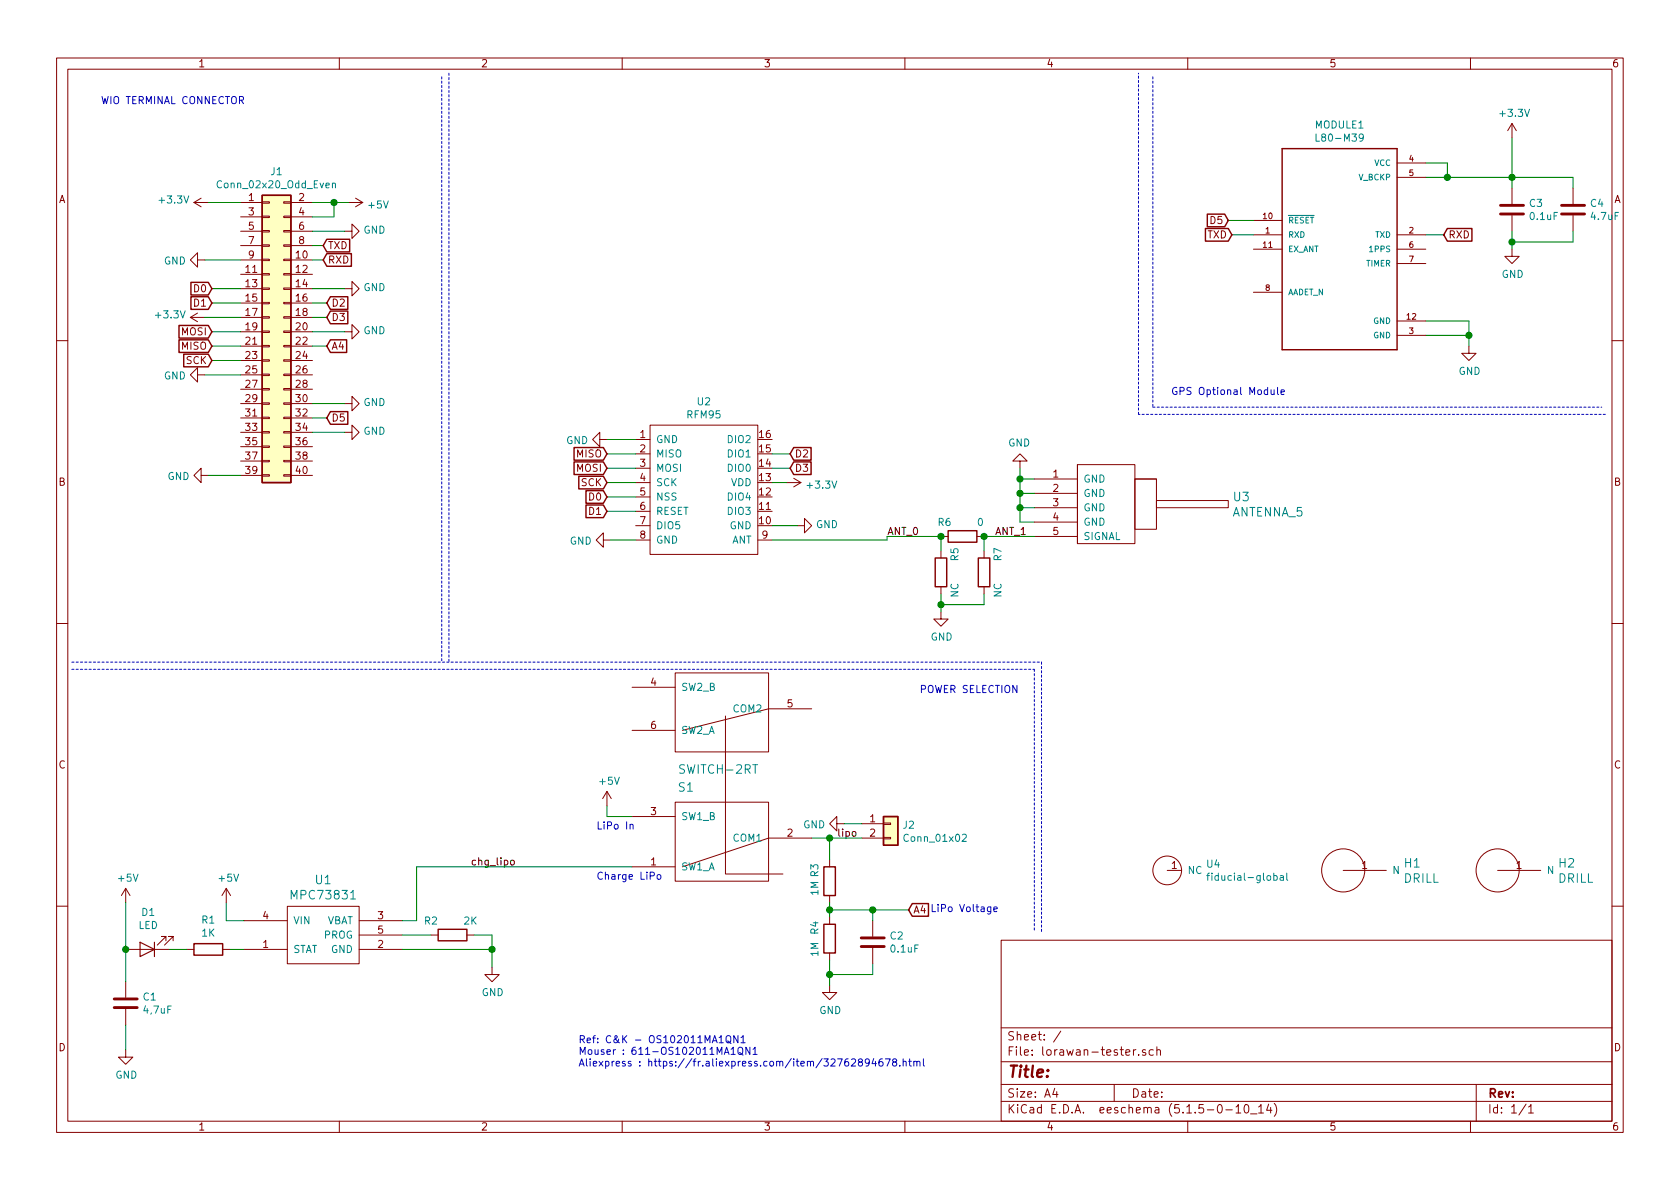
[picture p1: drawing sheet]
<svg xmlns="http://www.w3.org/2000/svg" width="297mm" height="210mm" viewBox="0 0 297 210" stroke-linecap="round" stroke-linejoin="round" font-family="sans-serif">
<g fill="none" stroke="#840000" stroke-width=".18">
<path d="M10 10.3h277v189.9h-277zM12 12.2h273v186.1h-273zM60 10.3v1.9M110 10.3v1.9M160 10.3v1.9M210 10.3v1.9M260 10.3v1.9M34.3 35.8h2.5M34.3 35.8l1.3 .8M35.6 35l-1.3 .8M42.5 35.8h3.9M42.5 38.3h3.9"/>
<path d="M46.4 38.2h1.2v.3h-1.2zM46.4 35.7h1.2v.2h-1.2zM50.2 38.2h1.2v.3h-1.2zM50.2 35.7h1.2v.2h-1.2zM51.4 35.8h3.8M51.4 38.3h3.8M61.6 35.8h2.5M62.9 35l1.2 .8M64.1 35.8l-1.2 .8M221.6 39h5.1M247 28.8h5.1M247 31.4h5.1"/>
<path d="M267.3 21.8l-.7 1.3M267.3 21.8v2.6M267.3 33.3v2.8M267.3 38.1v2.8M267.3 21.8l.8 1.3M278.1 33.3v2.8M278.1 38.1v2.8M33.7 56.1h2.5M33.7 56.1l1.2 .8M34.9 46v-1.3l-1.2 1.3 1.2 1.2v-1.2h1.3M34.9 55.4l-1.2 .7M42.5 46h3.9"/>
<path d="M42.5 48.5h3.9M42.5 51h3.9M42.5 53.6h3.9M42.5 56.1h3.9M42.5 58.7h3.9M42.5 40.9h3.9M42.5 43.4h3.9M46.4 58.5h1.2v.3h-1.2zM46.4 56h1.2v.3h-1.2zM46.4 53.5h1.2v.2h-1.2zM46.4 50.9h1.2v.3h-1.2zM46.4 48.4h1.2v.2h-1.2z"/>
<path d="M46.4 45.8h1.2v.3h-1.2zM46.4 43.3h1.2v.3h-1.2zM46.4 40.8h1.2v.2h-1.2zM50.2 58.5h1.2v.3h-1.2zM50.2 56h1.2v.3h-1.2zM50.2 53.5h1.2v.2h-1.2zM50.2 50.9h1.2v.3h-1.2zM50.2 48.4h1.2v.2h-1.2zM50.2 45.8h1.2v.3h-1.2zM50.2 43.3h1.2v.3h-1.2zM50.2 40.8h1.2v.2h-1.2zM51.4 46h3.8"/>
<path d="M51.4 48.5h3.8M51.4 51h3.8M51.4 53.6h3.8M51.4 56.1h3.8M51.4 58.7h3.8M51.4 40.9h3.8M51.4 43.4h3.8M61 58.7h1.2v-1.3l1.3 1.3-1.3 1.2v-1.2M61 51h1.2v-1.2l1.3 1.2-1.3 1.3v-1.3M61 40.9h1.2v-1.3l1.3 1.3-1.3 1.3v-1.3M221.6 41.5h5.1M221.6 44.1h5.1"/>
<path d="M221.6 51.7h5.1M247 41.5h5.1M247 44.1h5.1M247 56.8h5.1M247 59.3h5.1M247 46.6h5.1M267.3 44.1v1.2h1.3l-1.3 1.3-1.2-1.3h1.2M10 60.2h2M34.9 66.3v-1.3l-1.2 1.3 1.2 1.3v-1.3h1.3M42.5 61.2h3.9M42.5 63.7h3.9M42.5 66.3h3.9"/>
<path d="M42.5 68.8h3.9M42.5 71.4h3.9M42.5 73.9h3.9M42.5 76.4h3.9M42.5 79h3.9M46.4 78.9h1.2v.2h-1.2zM46.4 76.3h1.2v.3h-1.2zM46.4 73.8h1.2v.2h-1.2zM46.4 71.2h1.2v.3h-1.2zM46.4 68.7h1.2v.3h-1.2zM46.4 66.2h1.2v.2h-1.2zM46.4 63.6h1.2v.3h-1.2z"/>
<path d="M46.4 61.1h1.2v.2h-1.2zM50.2 78.9h1.2v.2h-1.2zM50.2 76.3h1.2v.3h-1.2zM50.2 73.8h1.2v.2h-1.2zM50.2 71.2h1.2v.3h-1.2zM50.2 68.7h1.2v.3h-1.2zM50.2 66.2h1.2v.2h-1.2zM50.2 63.6h1.2v.3h-1.2zM50.2 61.1h1.2v.2h-1.2zM51.4 61.2h3.8M51.4 63.7h3.8M51.4 66.3h3.8"/>
<path d="M51.4 68.8h3.8M51.4 71.4h3.8M51.4 73.9h3.8M51.4 76.4h3.8M51.4 79h3.8M61 71.4h1.2v-1.3l1.3 1.3-1.3 1.2v-1.2M61 76.4h1.2v-1.2l1.3 1.2-1.3 1.3v-1.3M106 77.7v-1.3l-1.2 1.3 1.2 1.3v-1.3h1.3M112.4 77.7h2.5M114.9 75.2h19.1v22.8h-19.1zM259.7 61.2v1.3h1.3l-1.3 1.2-1.3-1.2h1.3M285 60.2h2"/>
<path d="M35.6 84.1v-1.3l-1.3 1.3 1.3 1.2v-1.2h1.2M42.5 81.5h3.9M42.5 84.1h3.9M46.4 83.9h1.2v.3h-1.2zM46.4 81.4h1.2v.3h-1.2zM50.2 83.9h1.2v.3h-1.2zM50.2 81.4h1.2v.3h-1.2zM51.4 81.5h3.8M51.4 84.1h3.8M106.7 95.5v-1.3l-1.3 1.3 1.3 1.3v-1.3h1.2M112.4 80.3h2.5M112.4 82.8h2.5"/>
<path d="M112.4 85.3h2.5M112.4 87.9h2.5M112.4 90.4h2.5M112.4 93h2.5M112.4 95.5h2.5M134 95.5h2.5M139.1 85.3h2.5M140.3 84.6l1.3 .7M141 93h1.2v-1.3l1.3 1.3-1.3 1.2v-1.2M141.6 85.3l-1.3 .8M166.4 94.9h1.2M166.4 97.4v1.3"/>
<path d="M172.7 94.9h1.3M174 97.4v1.3M180.3 81.5h1.3l-1.3-1.2-1.2 1.2h1.2v1.3M182.9 84.7h7.6M182.9 87.2h7.6M182.9 89.8h7.6M182.9 92.3h7.6M182.9 94.9h7.6M190.5 82.2v13.9zM190.5 82.2h10.2v13.9h-10.2zM200.7 84.7h3.8zM200.7 84.7h3.8v8.9h-3.8z"/>
<path d="M204.5 88.5h12.7v1.3h-12.7zM10 110.3h2M119.4 119h16.5v14h-16.5zM166.4 108.2v1.3h1.2l-1.2 1.2-1.3-1.2h1.3M166.4 103.8v1.2M174 103.8v1.2M285 110.3h2M107.3 139.9l-.7 1.3M107.3 139.9v2.6M107.3 139.9l.8 1.3M111.8 121.5h7.6M111.8 129.2h7.6"/>
<path d="M128.3 126.6v28h10.1M143.5 125.3h-7.6l-15.3 3.9M22.2 157.1l-.7 1.3M22.2 157.1v2.5M22.2 157.1l.8 1.3M40 157.1l-.8 1.3M40 157.1v2.5M40 157.1l.8 1.3M111.8 153.3h7.6M111.8 144.4h7.6M119.4 141.9h16.5v13.9h-16.5zM143.5 148.2h-7.6l-15.3 5.1"/>
<path d="M146.7 152v1.3M146.7 158.4v1.2M148 145.7v-1.3l-1.3 1.3 1.3 1.2v-1.2h1.2M152.4 148.2h3.8M152.4 145.7h3.8M156.2 148.1h1.3v.2h-1.3zM156.2 145.5h1.3v.3h-1.3zM206.4 153.9h2.5M237.5 153.9h7.6M264.8 153.9h7.6M10 160.2h2M22.2 173.6v2.8"/>
<path d="M22.2 178.4v2.8M22.2 167.9h7.6M29.3 166.4v-.8h-.7h.7l-1.5 1.5M30.6 166.4v-.8h-.8h.8l-1.5 1.5M33 167.9h1.3M39.4 167.9h1.2M43.2 167.9h7.6M43.2 162.8h7.6M50.8 160.3h12.7v10.1h-12.7zM63.5 167.9h7.6M63.5 162.8h7.6M63.5 165.3h7.6"/>
<path d="M76.2 165.3h1.3M82.5 165.3h1.3M87 171.1v1.2h1.3l-1.3 1.3-1.3-1.3h1.3M146.7 174.2v1.3h1.3l-1.3 1.3-1.3-1.3h1.3M146.7 162.2v1.2M146.7 168.5v1.3M154.3 162.8v2.8M154.3 167.6v2.8M177 166.3h108v32h-108zM285 160.2h2M22.2 185.7v1.2h1.3l-1.3 1.3-1.2-1.3h1.2M60 198.3v1.9"/>
<path d="M110 198.3v1.9M160 198.3v1.9M177 194.8h108M177 191.8h108M177 187.8h108M177 181.8h108M186.5 192.5l-.4 1h1M186.8 193v1M187.6 182.3l-1.3 2M197 191.8v3M200.4 185.6v1M200.8 185.6l-.4 .3"/>
<path d="M201.3 186.5v.1M202.5 185.7l-.3-.1-.2 .2 .1 .2 .4 .2v.3h-.5M203.9 185.7l-.4-.1-.3 .3 .1 .6 .2 .1 .4-.1M204.5 185.7l.2-.1 .4 .1 .1 .9M204.5 185.1v1.5M210 198.3v1.9M216.7 196.3h1.2M218.5 195.8l.4-.5v1.5M218.5 196.8h.9M220.1 195.5l.3-.2a.94 .94 0 0 1 0 1.5 .82 .82 0 0 1-.3-1.3zM221.1 197h1.1M222.5 195.8l.5-.5v1.5"/>
<path d="M222.5 196.8h.9M224.3 195.2l-.3 1.1h.9M224.7 195.8v1M225.3 195.1a1.71 1.71 0 0 1 0 2.3M260 198.3v1.9M261 191.8v6.5M269.8 195.2l-1.2 2M270.3 195.8l.4-.5v1.5M270.3 196.8h.8"/>
<circle cx="206.4" cy="153.9" r="2.54"/>
<circle cx="237.5" cy="153.9" r="3.8"/>
<circle cx="264.8" cy="153.9" r="3.8"/>
</g>
<g fill="#ffffc2" stroke="#ffffc2" stroke-width=".18">
<path d="M46.4 34.5h5v50.8h-5z"/>
<path d="M156.2 144.4h2.5v5.1h-2.5z"/>
</g>
<g fill="none" stroke="#840000" stroke-width=".25">
<path d="M46.4 34.5h5v50.8h-5zM213.5 37.9h3l.7 1.1-.7 1.1h-3zM226.7 26.3h20.3v35.5h-20.3zM31.6 57.6h5.2l.7 1.1-.7 1.1h-5.2zM33.8 49.9h3l.7 1.1-.7 1.2h-3zM33.8 52.5h3l.7 1.1-.7 1.1h-3zM57.8 42.3h4v2.2h-4l-.7-1.1zM57.8 44.9h4.3v2.2h-4.3l-.7-1.1zM58.4 55h3.1v2.2h-3.1l-.6-1.1zM58.4 52.5h3.1v2.2h-3.1l-.6-1.1zM213.1 40.4h4.1l.6 1.1-.6 1.1h-4.1zM255.9 40.4h4.3v2.2h-4.3l-.6-1.1z"/>
<path d="M31.6 60.1h5.2l.7 1.1-.7 1.1h-5.2zM32.5 62.6h4.3l.7 1.1-.7 1.2h-4.3zM58.4 72.8h3.1v2.2h-3.1l-.6-1.1zM58.4 60.1h2.9v2.2h-2.9l-.6-1.1zM101.5 79.1h5.2l.6 1.2-.6 1.1h-5.2zM140.3 79.1h3.1v2.3h-3.1l-.6-1.1zM101.5 81.7h5.2l.6 1.1-.6 1.1h-5.2zM102.3 84.2h4.4l.6 1.1-.6 1.2h-4.4zM103.6 89.3h3.1l.6 1.1-.6 1.1h-3.1zM103.6 86.8h3.1l.6 1.1-.6 1.1h-3.1zM140.3 81.7h3.1v2.2h-3.1l-.6-1.1zM165.4 98.7h2v5.1h-2z"/>
<path d="M167.6 93.8h5.1v2.1h-5.1zM173 98.7h2v5.1h-2zM145.7 153.3h2v5.1h-2zM156.2 144.4h2.5v5.1h-2.5zM161.3 159.8h2.9v2.2h-2.9l-.6-1.1zM34.3 166.9h5.1v2h-5.1zM77.5 164.3h5v2.1h-5zM145.7 163.4h2v5.1h-2z"/>
</g>
<path d="M58.8 32.5l.2-.1h.3v.8M58.8 32.4v.8M232.7 23.7v1.3h.6M241 24.3l-.2 .2-.4-.1-.1-.1v-.4l.3-.2h.2l.2 .2a.88 .88 0 0 1-.2 1l-.4 .1M62 159h.9M170.2 147.6l.4-.1 .3 .4-.1 .2-.7 .7h.8M213.4 154.8h.4M213.8 154.4l-.3 .2v1.1M226.4 154.9h.4l.1 .8M226.9 155.1l-.4 .1-.2 .2 .1 .2h.5M227.5 154.4v1.1l.2 .2" fill="none" stroke="#008484" stroke-width=".18"/>
<path d="M24.8 166.6l2.5 1.3-2.5 1.3zM27.3 166.6v2.6" fill="none" stroke="#840000" stroke-width=".2"/>
<path d="M265.3 37.8h4.1M265.3 36.3h4.1M276.1 37.8h4.1M276.1 36.3h4.1M20.2 178.2h4.1M20.2 176.7h4.1M152.3 167.4h4M152.3 165.9h4" fill="none" stroke="#840000" stroke-width=".51"/>
<path d="M78.1 13.6v103.5M79.4 12.9v104.2M203.8 13.6v58.4M201.3 73.3v-60.4M203.8 72h79.4M283.8 73.3h-82.5M12.7 117.1h171.4M12.7 118.4h170.2M182.9 118.4v46.3M184.1 117.1v47.6" fill="none" stroke="#0000c2" stroke-width=".18" stroke-dasharray=".4 .4"/>
<g fill="none" stroke="#008400" stroke-width=".18">
<path d="M36.8 35.8h5.7M55.2 35.8h6.4M59.1 35.8v2.5h-3.9M217.2 39h4.4M252.1 31.4h26v1.9M252.1 28.8h3.8v2.6M267.3 24.4v8.9M36.2 56.1h6.3M36.2 46h6.3M37.5 53.6h5M37.5 51h5M37.5 58.7h5"/>
<path d="M55.2 53.6h2.6M55.2 56.1h2.6M55.2 43.4h1.9M55.2 46h1.9M55.2 51h5.8M55.2 58.7h5.8M55.2 40.9h5.8M217.8 41.5h3.8M252.1 59.3h7.6M252.1 56.8h7.6v4.4M252.1 41.5h3.2M267.3 40.9v3.2"/>
<path d="M278.1 40.9v1.9h-10.8M36.2 66.3h6.3M37.5 61.2h5M37.5 63.7h5M55.2 61.2h2.6M55.2 76.4h5.8M55.2 73.9h2.6M55.2 71.4h5.8M107.3 77.7h5.1M36.8 84.1h5.7M107.3 90.4h5.1M107.3 82.8h5.1"/>
<path d="M107.3 80.3h5.1M107.3 87.9h5.1M107.3 85.3h5.1M107.9 95.5h4.5M136.5 82.8h3.2M136.5 80.3h3.2M136.5 95.5h20.3v-.6h9.6v2.5M136.5 85.3h2.6M136.5 93h4.5M180.3 84.7h2.6M180.3 82.8v9.5h2.6M180.3 87.2h2.6"/>
<path d="M180.3 89.8h2.6M182.9 94.9h-8.9v2.5M166.4 105v3.2M174 105v1.9h-7.6M22.2 159.6v14M40 159.6v3.2h3.2M107.3 142.5v1.9h4.5M111.8 153.3h-38.1v9.5h-2.6M143.5 148.2h8.9M146.7 148.2v3.8M146.7 159.6v2.6M149.2 145.7h3.2"/>
<path d="M29.8 167.9h3.2M40.6 167.9h2.6M71.1 165.3h5.1M71.1 167.9h15.9M83.8 165.3h3.2v5.8M146.7 160.9h14M146.7 169.8v4.4M154.3 160.9v1.9M154.3 170.4v1.9h-7.6M22.2 181.2v4.5"/>
</g>
<path d="M90.4 152.2l.3-.1 .2 .1v.5l-.1 .2-.3 .1-.2-.2zM150.8 147.1l.3-.1 .2 .2-.1 .6-.3 .1-.2-.3z" fill="none" stroke="#000" stroke-width=".18"/>
<g fill="none" stroke="#0000c2" stroke-width=".18">
<path d="M224.7 68.9l.1 .8 .3 .1 .2-.2M225.3 68.9v.9M225.9 68.5v1.1l.2 .2M226.5 69.3l.6-.1-.1-.2-.3-.1-.2 .2v.6h.5M111.4 145.9l.2-.1h.3v.8M116.2 154.8l.2-.1 .4 .1v.5l-.1 .1-.3 .1-.2-.1zM175.2 160.4v1l-.3 .2h-.3M175.2 160.4h-.4l-.2 .2 .1 .6h.5M175.7 160.8l.6-.1v-.3h-.4l-.2 .1 .1 .7h.5M127.2 183.5l.3-.4v1.3M127.2 184.4h.7M128.4 183.3a.45 .45 0 0 1 .8 0 .88 .88 0 0 1-.3 1.1l-.4-.1a1.07 1.07 0 0 1-.1-1z"/>
<path d="M128.6 184.1l.7 .4M129.3 185.5l.3-.3v1.3M129.3 186.5h.7M130.5 183.1v1.3l-.8-1.3v1.3M130.5 185.4a.45 .45 0 0 1 .8 0 .88 .88 0 0 1-.3 1.1l-.3-.1a1.07 1.07 0 0 1-.2-1zM130.7 186.2l.7 .4M131 183.5l.4-.4v1.3M131 184.4h.7M132.6 185.2v1.3l-.7-1.3v1.3M133.1 185.5l.4-.3v1.3M133.1 186.5h.8M150 187.2l-.4 .1a.87 .87 0 0 0 0 1.2l.4-.1v-.5l-.4-.2-.2 .3"/>
<path d="M150.6 187.4l.5-.2 .2 .4-.1 .2-.7 .7h.8M152 187.8l-.2-.3 .2-.3h.2l.3 .3-.1 .2-.5 .2-.1 .1v.3l.2 .2h.4l.1-.2v-.3l-.3-.2M153.7 187.8l-.2 .2h-.3l-.2-.2v-.4l.2-.2h.3l.2 .3a.97 .97 0 0 1-.2 1h-.4M154.5 187.2l-.3 .9h.8M154.8 187.7v.8M156 187.2l-.4 .2-.2 .4v.6l.3 .1h.3l.1-.2-.1-.5-.3-.1-.3 .3M156.5 187.2h.9l-.6 1.3M158.1 187.8l-.3-.3 .3-.3h.2l.2 .3v.2l-.6 .2-.1 .1v.3l.3 .2h.3l.1-.2v-.3l-.2-.2M159.1 188.4v.1M159.7 187.8l.2-.1h.3v.8M159.7 187.2v1.3M160.7 187.7h.4"/>
<path d="M160.8 187.2v1.1l.3 .2M161.6 187.8l.1-.1h.4v.8M161.6 187.7v.8M162.1 187.9l.2-.2h.3l.1 .8M163.3 187.2v1.1l.1 .2"/>
</g>
<g fill="#008400" stroke="#008400" stroke-width=".25">
<circle cx="166.4" cy="106.9" r=".51"/>
<circle cx="180.3" cy="87.2" r=".51"/>
<circle cx="174" cy="94.9" r=".51"/>
<circle cx="180.3" cy="89.8" r=".51"/>
<circle cx="87" cy="167.9" r=".51"/>
<circle cx="154.3" cy="160.9" r=".51"/>
<circle cx="166.4" cy="94.9" r=".51"/>
<circle cx="267.3" cy="31.4" r=".51"/>
<circle cx="255.9" cy="31.4" r=".51"/>
<circle cx="180.3" cy="84.7" r=".51"/>
<circle cx="146.7" cy="160.9" r=".51"/>
<circle cx="59.1" cy="35.8" r=".51"/>
<circle cx="259.7" cy="59.3" r=".51"/>
<circle cx="146.7" cy="172.3" r=".51"/>
<circle cx="267.3" cy="42.8" r=".51"/>
<circle cx="146.7" cy="148.2" r=".51"/>
<circle cx="22.2" cy="167.9" r=".51"/>
</g>
<text font-size="2.8" fill="#840000" x="178" y="190.5">Title:</text>
<g font-size="2.1" fill="#008484">
<text x="218.1" y="88.6">U3</text>
<text x="217.9" y="91.3">ANTENNA_5</text>
<text x="120.5" y="136.8">SWITCH-2RT</text>
<text x="120" y="140">S1</text>
<text x="248.4" y="153.4">H1</text>
<text x="275.7" y="153.4">H2</text>
<text x="51.8" y="159">MPC73831</text>
<text x="55.8" y="156.4">U1</text>
<text x="248.2" y="156.1">DRILL</text>
<text x="275.5" y="156.1">DRILL</text>
</g>
<g font-size="2.1" fill="#840000">
<text x="178" y="184">Sheet: /</text>
<text x="178" y="186.7">File: lorawan-tester.sch</text>
<text x="178" y="196.9">KiCad E.D.A. eeschema (5.1.5-0-10_14)</text>
<text x="178" y="194.1">Size: A4</text>
<text x="200" y="194.1">Date:</text>
<text x="263" y="194.1">Rev:</text>
<text x="263" y="196.9">Id: 1/1</text>
</g>
<g font-size="1.8" fill="#840000">
<text x="35" y="11.9">1</text>
<text x="85" y="11.9">2</text>
<text x="135" y="11.9">3</text>
<text x="185" y="11.9">4</text>
<text x="235" y="11.9">5</text>
<text x="285" y="11.9">6</text>
<text x="10.4" y="35.9">A</text>
<text x="44" y="35.6">1</text>
<text x="52.9" y="35.6">2</text>
<text x="285.4" y="35.9">A</text>
<text x="44" y="38.1">3</text>
<text x="44" y="40.6">5</text>
<text x="52.9" y="38.1">4</text>
<text x="52.9" y="40.6">6</text>
<text x="214.1" y="39.6">D5</text>
<text x="44" y="43.2">7</text>
<text x="44" y="45.7">9</text>
<text x="52.4" y="45.7">10</text>
<text x="52.9" y="43.2">8</text>
<text x="57.9" y="44.1">TXD</text>
<text x="57.9" y="46.6">RXD</text>
<text x="213.5" y="42.2">TXD</text>
<text x="256.1" y="42.2">RXD</text>
<text x="34.4" y="51.7">D0</text>
<text x="43.5" y="48.3">11</text>
<text x="43.5" y="50.8">13</text>
<text x="43.5" y="53.3">15</text>
<text x="52.4" y="48.3">12</text>
<text x="52.4" y="50.8">14</text>
<text x="52.4" y="53.3">16</text>
<text x="32.2" y="59.3">MOSI</text>
<text x="34.4" y="54.2">D1</text>
<text x="43.5" y="55.9">17</text>
<text x="43.5" y="58.4">19</text>
<text x="52.4" y="55.9">18</text>
<text x="52.4" y="58.4">20</text>
<text x="58.6" y="56.8">D3</text>
<text x="58.6" y="54.2">D2</text>
<text x="32.2" y="61.8">MISO</text>
<text x="32.9" y="64.4">SCK</text>
<text x="43.5" y="61">21</text>
<text x="43.5" y="63.5">23</text>
<text x="52.4" y="61">22</text>
<text x="52.4" y="63.5">24</text>
<text x="58.6" y="61.8">A4</text>
<text x="43.5" y="66">25</text>
<text x="43.5" y="68.6">27</text>
<text x="43.5" y="71.1">29</text>
<text x="52.4" y="66">26</text>
<text x="52.4" y="68.6">28</text>
<text x="52.4" y="71.1">30</text>
<text x="43.5" y="73.7">31</text>
<text x="43.5" y="76.2">33</text>
<text x="52.4" y="73.7">32</text>
<text x="52.4" y="76.2">34</text>
<text x="58.6" y="74.5">D5</text>
<text x="113.2" y="77.5">1</text>
<text x="134.3" y="77.5">16</text>
<text x="43.5" y="78.7">35</text>
<text x="43.5" y="81.3">37</text>
<text x="43.5" y="83.8">39</text>
<text x="52.4" y="78.7">36</text>
<text x="52.4" y="81.3">38</text>
<text x="52.4" y="83.8">40</text>
<text x="102" y="83.4">MOSI</text>
<text x="102" y="80.9">MISO</text>
<text x="113.2" y="80">2</text>
<text x="113.2" y="82.5">3</text>
<text x="134.3" y="82.5">14</text>
<text x="134.3" y="80">15</text>
<text x="140.5" y="83.4">D3</text>
<text x="140.5" y="80.9">D2</text>
<text x="10.4" y="85.9">B</text>
<text x="102.8" y="86">SCK</text>
<text x="104.3" y="88.5">D0</text>
<text x="113.2" y="85.1">4</text>
<text x="113.2" y="87.6">5</text>
<text x="134.3" y="87.6">12</text>
<text x="134.3" y="85.1">13</text>
<text x="186.2" y="84.4">1</text>
<text x="186.2" y="87">2</text>
<text x="186.2" y="89.5">3</text>
<text x="285.4" y="85.9">B</text>
<text x="104.3" y="91.1">D1</text>
<text x="113.2" y="90.2">6</text>
<text x="113.2" y="92.7">7</text>
<text x="113.2" y="95.2">8</text>
<text x="134.3" y="92.7">10</text>
<text x="134.3" y="90.2">11</text>
<text x="134.8" y="95.2">9</text>
<text x="186.2" y="92.1">4</text>
<text x="186.2" y="94.6">5</text>
<text x="115.1" y="121.3">4</text>
<text x="139.2" y="125.1">5</text>
<text x="115.1" y="128.9">6</text>
<text x="10.4" y="135.9">C</text>
<text x="285.4" y="135.9">C</text>
<text x="115.1" y="144.1">3</text>
<text x="139.2" y="147.9">2</text>
<text x="153.8" y="145.4">1</text>
<text x="153.8" y="147.9">2</text>
<text x="115.1" y="153">1</text>
<text x="207.2" y="153.7">1</text>
<text x="240.8" y="153.7">1</text>
<text x="268.1" y="153.7">1</text>
<text x="46.5" y="167.6">1</text>
<text x="46.5" y="162.6">4</text>
<text x="66.8" y="167.6">2</text>
<text x="66.8" y="162.6">3</text>
<text x="66.8" y="165.1">5</text>
<text x="10.4" y="185.9">D</text>
<text x="285.4" y="185.9">D</text>
<text x="35" y="199.9">1</text>
<text x="85" y="199.9">2</text>
<text x="135" y="199.9">3</text>
<text x="185" y="199.9">4</text>
<text x="235" y="199.9">5</text>
<text x="285" y="199.9">6</text>
</g>
<g font-size="1.8" fill="#0000c2">
<text x="17.8" y="18.4">WIO TERMINAL CONNECTOR</text>
<text x="207" y="69.8">GPS Optional Module</text>
<text x="162.6" y="122.5">POWER SELECTION</text>
<text x="105.4" y="146.7">LiPo In</text>
<text x="105.4" y="155.6">Charge LiPo</text>
<text x="161.4" y="161.5">A4 LiPo Voltage</text>
<text x="102.2" y="184.5">Ref: C&amp;K - OS102011MA1QN1</text>
<text x="102.2" y="186.5">Mouser : 611-OS102011MA1QN1</text>
<text x="102.2" y="188.6">Aliexpress : https://fr.aliexpress.com/item/32762894678.html</text>
</g>
<g font-size="1.8" fill="#008484">
<text x="232.5" y="22.7">MODULE1</text>
<text x="265.4" y="20.7">+3.3V</text>
<text x="233.3" y="25">L80-M39</text>
<text x="28.3" y="36">+3.3V</text>
<text x="38.8" y="33.3">Conn_02x20_Odd_Even</text>
<text x="47.9" y="31">J1</text>
<text x="64.3" y="41.3">GND</text>
<text x="65.3" y="36.9">+5V</text>
<text x="270.5" y="36.6">C3</text>
<text x="270.6" y="38.9">0.1uF</text>
<text x="281.3" y="36.6">C4</text>
<text x="281.4" y="38.9">4.7uF</text>
<text x="29" y="46.8">GND</text>
<text x="64.3" y="51.5">GND</text>
<text x="265.5" y="49.1">GND</text>
<text x="27.7" y="56.3">+3.3V</text>
<text x="64.3" y="59.1">GND</text>
<text x="29" y="67.1">GND</text>
<text x="64.3" y="71.8">GND</text>
<text x="123.3" y="71.7">U2</text>
<text x="257.9" y="66.3">GND</text>
<text x="64.3" y="76.9">GND</text>
<text x="121.6" y="74">RFM95</text>
<text x="100.1" y="78.5">GND</text>
<text x="116" y="78.4">GND</text>
<text x="116" y="80.9">MISO</text>
<text x="116" y="83.4">MOSI</text>
<text x="128.8" y="83.4">DIO0</text>
<text x="128.8" y="80.9">DIO1</text>
<text x="128.8" y="78.4">DIO2</text>
<text x="178.3" y="79">GND</text>
<text x="29.6" y="84.9">GND</text>
<text x="116" y="86">SCK</text>
<text x="116" y="88.5">NSS</text>
<text x="128.8" y="88.5">DIO4</text>
<text x="129.2" y="86">VDD</text>
<text x="142.9" y="86.4">+3.3V</text>
<text x="191.5" y="85.3">GND</text>
<text x="191.5" y="87.9">GND</text>
<text x="116" y="91.1">RESET</text>
<text x="116" y="93.6">DIO5</text>
<text x="128.8" y="91.1">DIO3</text>
<text x="129" y="93.6">GND</text>
<text x="144.3" y="93.4">GND</text>
<text x="165.9" y="93">R6</text>
<text x="172.9" y="93">0</text>
<text x="191.5" y="90.4">GND</text>
<text x="191.5" y="93">GND</text>
<text x="191.5" y="95.5">SIGNAL</text>
<text x="100.7" y="96.3">GND</text>
<text x="116" y="96.1">GND</text>
<text x="129.3" y="96.1">ANT</text>
<text x="169.5" y="99.2" transform="rotate(-90 169.5 99.2)">R5</text>
<text x="177.1" y="99.2" transform="rotate(-90 177.1 99.2)">R7</text>
<text x="169.5" y="105.7" transform="rotate(-90 169.5 105.7)">NC</text>
<text x="177.1" y="105.7" transform="rotate(-90 177.1 105.7)">NC</text>
<text x="164.5" y="113.3">GND</text>
<text x="120.4" y="122.2">SW2_B</text>
<text x="129.8" y="126">COM2</text>
<text x="120.4" y="129.8">SW2_A</text>
<text x="106.1" y="138.8">+5V</text>
<text x="120.4" y="145">SW1_B</text>
<text x="129.8" y="148.8">COM1</text>
<text x="142" y="146.5">GND</text>
<text x="159.7" y="146.6">J2</text>
<text x="160.1" y="148.9">Conn_01x02</text>
<text x="21" y="155.9">+5V</text>
<text x="38.8" y="155.9">+5V</text>
<text x="120.4" y="153.9">SW1_A</text>
<text x="209.9" y="154.6">NC</text>
<text x="213.4" y="153.4">U4</text>
<text x="214.6" y="155.7">fiducial-global</text>
<text x="246.1" y="154.6">N</text>
<text x="273.4" y="154.6">N</text>
<text x="25.1" y="162">D1</text>
<text x="144.7" y="158.3" transform="rotate(-90 144.7 158.3)">1M R3</text>
<text x="24.5" y="164.3">LED</text>
<text x="35.7" y="163.3">R1</text>
<text x="35.7" y="165.6">1K</text>
<text x="51.8" y="163.4">VIN</text>
<text x="57.3" y="166">PROG</text>
<text x="57.7" y="163.4">VBAT</text>
<text x="75.1" y="163.5">R2</text>
<text x="82.1" y="163.5">2K</text>
<text x="144.7" y="165.2" transform="rotate(-90 144.7 165.2)">R4</text>
<text x="157.4" y="166.1">C2</text>
<text x="51.8" y="168.5">STAT</text>
<text x="58.5" y="168.5">GND</text>
<text x="144.7" y="169.1" transform="rotate(-90 144.7 169.1)">1M</text>
<text x="157.6" y="168.4">0.1uF</text>
<text x="25.3" y="176.9">C1</text>
<text x="25.5" y="179.2">4,7uF</text>
<text x="85.2" y="176.1">GND</text>
<text x="144.9" y="179.3">GND</text>
<text x="20.4" y="190.7">GND</text>
</g>
<g font-size="1.8">
<text x="156.8" y="94.6">ANT_0</text>
<text x="175.9" y="94.6">ANT_1</text>
<text x="148" y="147.9">lipo</text>
<text x="83.2" y="153">chg_lipo</text>
</g>
<g font-size="1.4" fill="#008484">
<text x="243" y="29.3">VCC</text>
<text x="240.3" y="31.9">V_BCKP</text>
<text x="227.7" y="39.5">RESET</text>
<text x="227.7" y="42">RXD</text>
<text x="227.7" y="44.6">EX_ANT</text>
<text x="241.6" y="47.1">TIMER</text>
<text x="242.4" y="44.6">1PPS</text>
<text x="243.2" y="42">TXD</text>
<text x="227.7" y="52.2">AADET_N</text>
<text x="242.8" y="57.3">GND</text>
<text x="242.8" y="59.8">GND</text>
</g>
<g font-size="1.4" fill="#840000">
<text x="249.2" y="28.6">4</text>
<text x="249.2" y="31.1">5</text>
<text x="223.4" y="38.7">10</text>
<text x="223.8" y="41.3">1</text>
<text x="249.2" y="41.3">2</text>
<text x="223.4" y="43.8">11</text>
<text x="249.2" y="43.8">6</text>
<text x="249.2" y="46.3">7</text>
<text x="223.8" y="51.4">8</text>
<text x="248.8" y="56.5">12</text>
<text x="249.2" y="59">3</text>
</g>
</svg>
